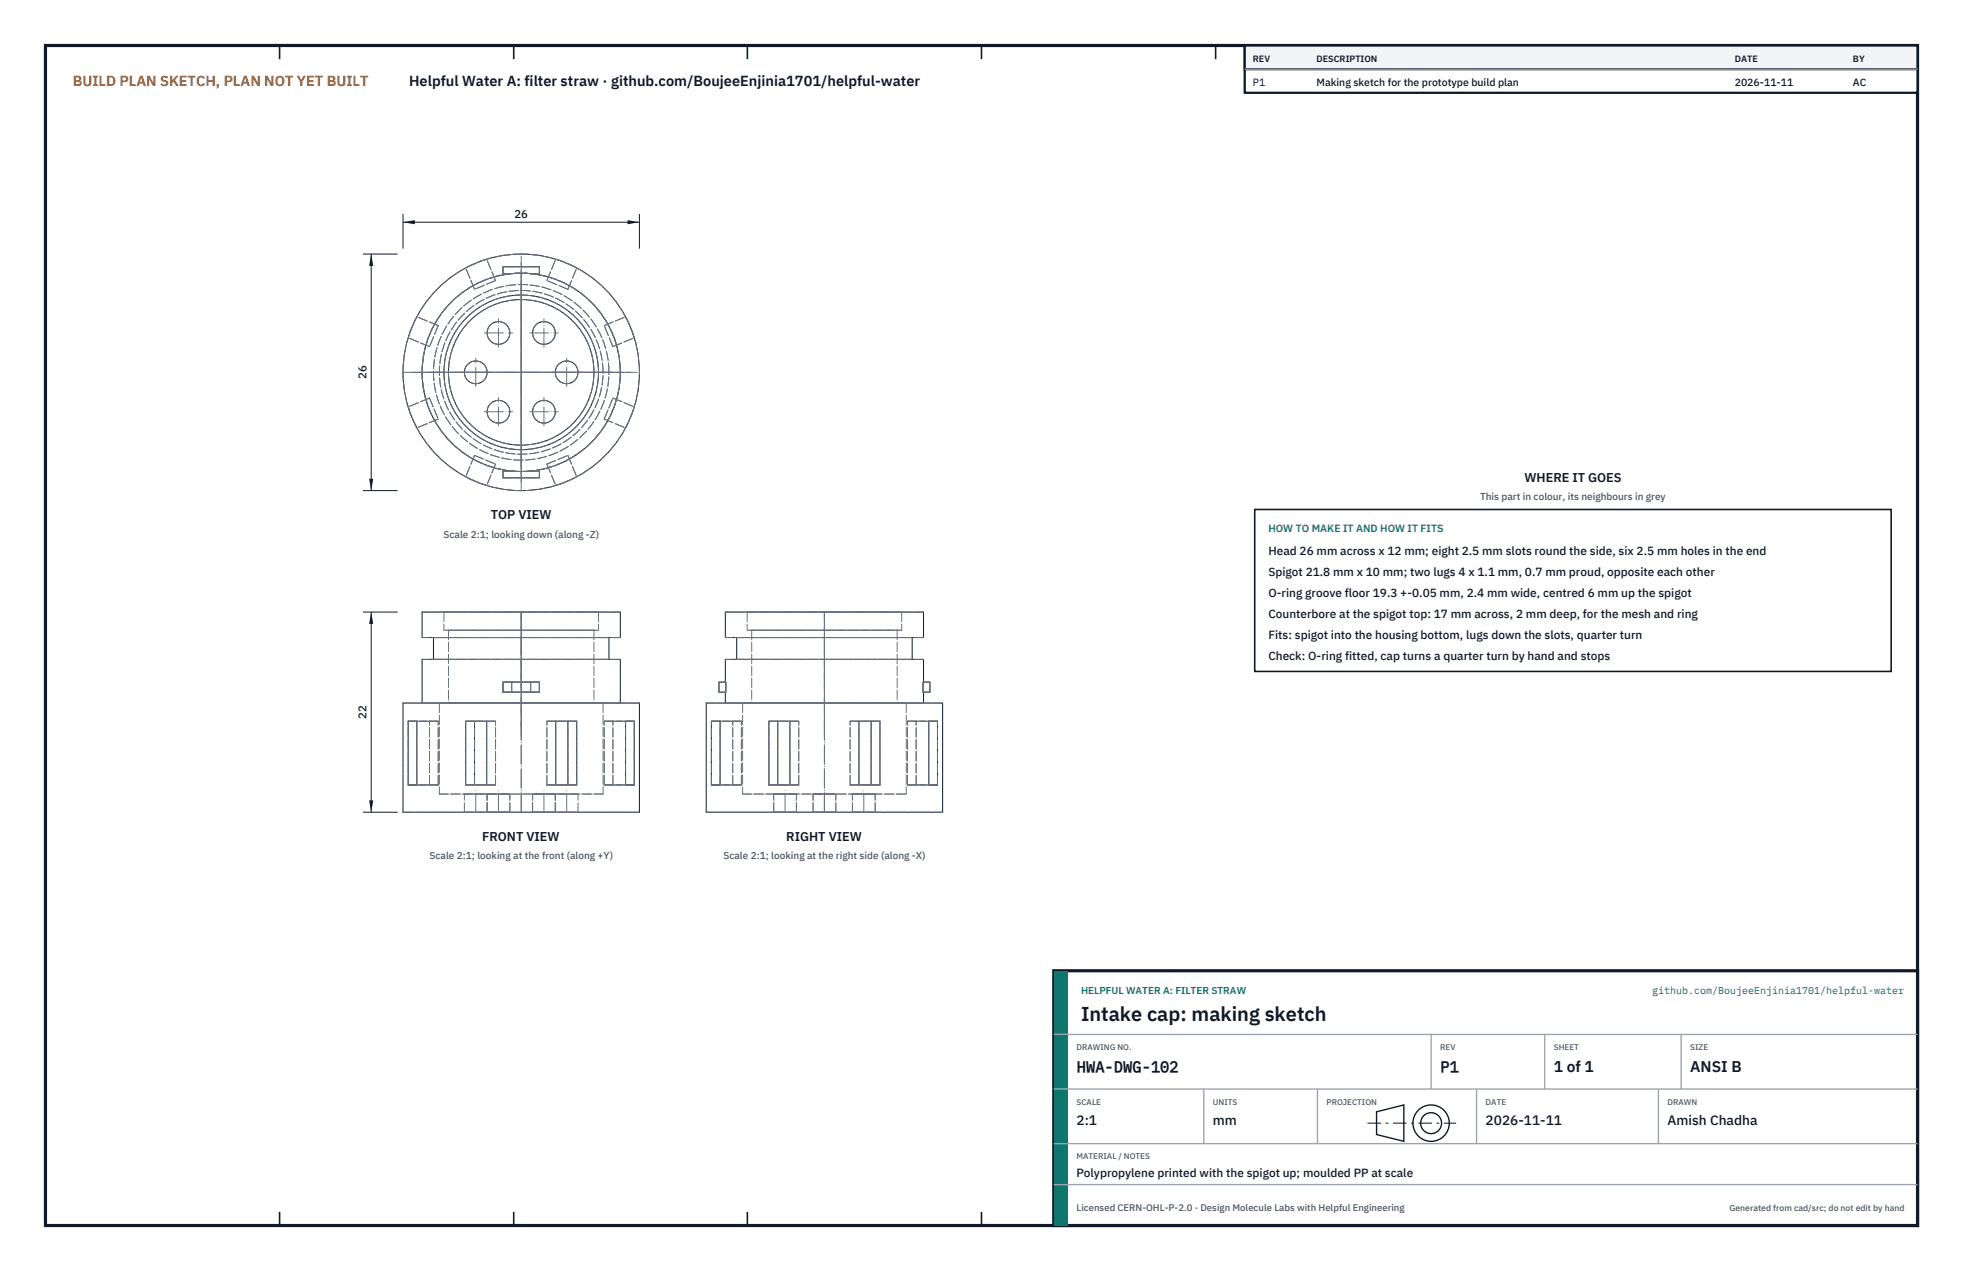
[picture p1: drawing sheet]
<svg xmlns="http://www.w3.org/2000/svg" width="432mm" height="279mm" viewBox="0 0 432 279" stroke-linecap="round" stroke-linejoin="round" font-family="sans-serif">
<path d="M10 10h411.8v259.4h-411.8z" fill="none" stroke="#111827" stroke-width=".7" stroke-linecap="butt"/>
<g fill="none" stroke="#111827" stroke-width=".35">
<path d="M61.5 10v3M113 10v3M164.4 10v3M215.9 10v3M267.4 10v3M318.9 10v3M370.3 10v3M61.5 266.4v3M113 266.4v3M164.4 266.4v3M215.9 266.4v3M267.4 266.4v3"/>
<path d="M318.9 266.4v3M370.3 266.4v3"/>
</g>
<g fill="none" stroke="#111727" stroke-width=".22">
<path d="M112.6 60.2h-1.9v-1.5h8v1.5h-2M112.6 103.5h-1.9v1.6h8v-1.6h-2M92.9 134.6h43.6v5.6h-43.6zM159.6 134.6h43.6v5.6h-43.6zM88.7 154.5h52v24h-52zM89.8 158.6h1.9M89.8 158.6v13.9M91.7 158.6v13.9M92.9 154.5v-9.5h43.6v9.5M95.4 140.2v4.8M102.4 158.6h4.7v13.9h-4.7zM104.4 158.6v13.9"/>
<path d="M110.7 149.9h8v2.3h-8zM122.2 158.6h4.7v13.9h-4.7zM124.9 158.6v13.9M134 140.2v4.8M137.6 158.6h1.9M137.6 158.6v13.9M139.5 158.6v13.9M155.4 154.5h52v24h-52zM156.5 158.6h1.9M156.5 158.6v13.9M158.2 149.9h1.4v2.3h-1.4zM158.4 158.6v13.9"/>
<path d="M159.6 149.9v-4.9h43.6v4.9M159.6 152.2v2.3M162.1 140.2v4.8M169.1 158.6h4.7v13.9h-4.7zM171.1 158.6v13.9M188.9 158.6h4.7v13.9h-4.7zM191.6 158.6v13.9M200.7 140.2v4.8M203 149.9h1.6v2.3h-1.6zM203.2 152.2v2.3M204.3 158.6h1.9M204.3 158.6v13.9"/>
<path d="M206.2 158.6v13.9M89.8 172.5h1.9M137.6 172.5h1.9M156.5 172.5h1.9M204.3 172.5h1.9"/>
<circle cx="109.7" cy="73.2" r="2.5"/>
<circle cx="119.7" cy="73.2" r="2.5"/>
<circle cx="104.7" cy="81.9" r="2.5"/>
<circle cx="109.7" cy="90.5" r="2.5"/>
<circle cx="114.6" cy="81.9" r="26"/>
<circle cx="114.6" cy="81.8" r="21.8"/>
<circle cx="114.6" cy="81.8" r="17"/>
<circle cx="114.6" cy="81.8" r="16"/>
<circle cx="119.7" cy="90.5" r="2.5"/>
<circle cx="124.7" cy="81.9" r="2.5"/>
</g>
<g fill="none" stroke="#6a7180" stroke-width=".22" stroke-dasharray="2.1 .5">
<path d="M107.1 57l-2.1 .7-2.6 1.2M118.7 58.7h-8M126.9 58.9l-2-.9-2.7-1M91.7 69.6l-1.2 2.6-.7 2.1M94.5 76.2l-4.7-1.9M96.4 71.6l-4.7-2M96.4 71.6l-1.9 4.6M104.4 63.6l-2-4.7M109 61.7l-1.9-4.7M109 61.7l-4.6 1.9M110.7 60.2v-1.5M112.6 60.2h-1.9"/>
<path d="M116.7 60.2h-4.1M118.7 60.2h-2M118.7 60.2v-1.5M120.3 61.7l1.9-4.7M124.9 63.6l2-4.7M124.9 63.6l-4.6-1.9M132.9 71.6l4.7-2M134.8 76.2l4.7-1.9M134.8 76.2l-1.9-4.6M139.5 74.3l-.7-2.1-1.2-2.6M89.8 89.4l1 2.7 .9 2M94.5 87.5l-4.7 1.9"/>
<path d="M94.5 87.5l1.9 4.6M96.4 92.1l-4.7 2M132.9 92.1l4.7 2M132.9 92.1l1.9-4.6M134.8 87.5l4.7 1.9M137.6 94.1l1.2-2.6 .7-2.1M102.4 104.8l2.6 1.2 2.1 .7M104.4 100.1l-2 4.7M104.4 100.1l4.6 1.9M109 102l-1.9 4.7M110.7 103.5h1.9M110.7 105.1h8"/>
<path d="M110.7 103.5v1.6M112.6 103.5h4.1M116.7 103.5h2M118.7 103.5v1.6M120.3 102l1.9 4.7M120.3 102l4.6-1.9M122.2 106.7l2.7-1 2-.9M124.9 100.1l2 4.7M97.7 138.6h34M97.7 134.6h34M97.7 134.6v4M98.7 138.6h32"/>
<path d="M98.7 138.6v15.9M130.7 138.6h-32M130.7 138.6v15.9M131.7 138.6h-34M131.7 134.6h-34M131.7 134.6v4M136.5 134.6h-43.6M164.4 138.6h16.9M164.4 134.6h16.9M164.4 134.6v4M165.4 138.6h15.9M165.4 138.6v15.9"/>
<path d="M181.3 138.6h16.1M181.3 138.6h17.1M181.3 134.6h17.1M197.4 138.6h-32M197.4 138.6v15.9M198.4 138.6h-34M198.4 134.6h-34M198.4 134.6v4M203.2 134.6h-43.6M91.7 158.6h-1.9M92.9 154.5h43.6M94.5 158.6h-4.7"/>
<path d="M94.5 158.6h-2.8M94.5 158.6h1.9M95.4 145h38.6M95.4 140.2h38.6M96.4 158.6h-4.7M96.4 158.6h-1.9M96.7 154.5h36M96.7 154.5v20.1M98.7 154.5h32M104.4 158.6h-2M104.4 158.6h4.6M107.1 158.6h-4.7"/>
<path d="M109 158.6h-1.9M109 158.6h-4.6M110.7 152.2v-2.3M110.7 152.2h1.9M110.7 149.9h1.9M112.6 152.2v-2.3M112.6 152.2h4.1M112.6 149.9h4.1M112.6 152.2h-1.9M112.6 149.9h-1.9M116.7 152.2h-4.1M116.7 149.9h-4.1"/>
<path d="M116.7 152.2v-2.3M116.7 152.2h2M116.7 149.9h2M118.7 152.2h-2M118.7 152.2h-8M118.7 149.9h-2M118.7 149.9h-8M118.7 152.2v-2.3M120.3 158.6h1.9M120.3 158.6h4.6M124.9 158.6h2M124.9 158.6h-4.6"/>
<path d="M126.9 158.6h-4.7M130.7 154.5h-32M132.7 154.5h-36M132.7 154.5v20.1M132.9 158.6h4.7M132.9 158.6h1.9M134 145h-38.6M134 140.2h-38.6M134.8 158.6h4.7M134.8 158.6h-1.9M134.8 158.6h2.8M136.5 154.5h-43.6"/>
<path d="M136.5 145h-43.6M136.5 140.2h-43.6M139.5 158.6h-1.9M140.7 154.5h-52M158.2 152.2v-2.3M158.4 158.6h-1.9M159.6 154.5h21.7M159.6 152.2h.1M159.6 149.9h.1M159.6 152.2v-2.3M159.6 152.2h-1.4M159.6 149.9h-1.4"/>
<path d="M161.2 158.6h-4.7M161.2 158.6h-2.8M161.2 158.6h1.9M162.1 145h19.2M162.1 140.2h19.2M163.1 158.6h-4.7M163.1 158.6h-1.9M163.3 154.5h18M163.3 154.5v20.1M165.4 154.5h15.9M171.1 158.6h-2M171.1 158.6h4.6"/>
<path d="M173.8 158.6h-4.7M175.7 158.6h-1.9M175.7 158.6h-4.6M181.3 154.5h21.9M181.3 154.5h18M181.3 145h19.4M181.3 154.5h16.1M181.3 140.2h19.4M187 158.6h1.9M187 158.6h4.6M191.6 158.6h2M191.6 158.6h-4.6"/>
<path d="M193.6 158.6h-4.7M197.4 154.5h-32M199.3 154.5h-36M199.3 154.5v20.1M199.6 158.6h4.7M199.6 158.6h1.9M200.7 145h-38.6M200.7 140.2h-38.6M201.5 158.6h2.8M201.5 158.6h4.7M201.5 158.6h-1.9M203 152.2h.2"/>
<path d="M203 152.2v-2.3M203 149.9h.2M203 152.2h1.6M203 149.9h1.6M203.2 154.5h-43.6M203.2 145h-43.6M203.2 152.2h-.2M203.2 149.9h-.2M203.2 140.2h-43.6M204.6 152.2v-2.3M206.2 158.6h-1.9M207.4 154.5h-52"/>
<path d="M89.8 172.5v-13.9M91.7 172.5h-1.9M91.7 172.5v-13.9M94.5 172.5h-4.7M94.5 172.5v-13.9M94.5 172.5h-2.8M94.5 172.5h1.9M96.4 172.5h-4.7M96.4 172.5h-1.9M96.4 172.5v-13.9M96.7 174.6h36M102.2 178.5h5"/>
<path d="M102.2 174.6h5M102.2 178.5v-3.9M102.4 172.5v-13.9M104.4 172.5h-2M104.4 172.5v-13.9M104.4 172.5h4.6M107.1 172.5h-4.7M107.1 172.5v-13.9M107.2 178.5h5M107.2 178.5h-5M107.2 174.6h5M107.2 174.6h-5"/>
<path d="M107.2 178.5v-3.9M109 172.5h-1.9M109 172.5h-4.6M109 172.5v-13.9M112.2 178.5h-5M112.2 174.6h-5M112.2 178.5v-3.9M117.2 178.5h5M117.2 174.6h5M117.2 178.5v-3.9M120.3 172.5h1.9M120.3 172.5v-13.9"/>
<path d="M120.3 172.5h4.6M122.2 178.5h-5M122.2 178.5h5M122.2 174.6h-5M122.2 178.5v-3.9M122.2 174.6h5M122.2 172.5v-13.9M124.9 172.5h2M124.9 172.5h-4.6M124.9 172.5v-13.9M126.9 172.5h-4.7M126.9 172.5v-13.9"/>
<path d="M127.2 178.5h-5M127.2 174.6h-5M127.2 178.5v-3.9M132.7 174.6h-36M132.9 172.5h4.7M132.9 172.5v-13.9M132.9 172.5h1.9M134.8 172.5h4.7M134.8 172.5h-1.9M134.8 172.5v-13.9M134.8 172.5h2.8M137.6 172.5v-13.9"/>
<path d="M139.5 172.5h-1.9M139.5 172.5v-13.9M140.7 178.5h-52M156.5 172.5v-13.9M158.4 172.5h-1.9M158.4 172.5v-13.9M161.2 172.5h-4.7M161.2 172.5v-13.9M161.2 172.5h-2.8M161.2 172.5h1.9M163.1 172.5h-4.7M163.1 172.5h-1.9"/>
<path d="M163.1 172.5v-13.9M163.3 174.6h18M169.1 172.5v-13.9M170.2 178.5h2.5M170.2 174.6h2.5M170.2 178.5v-3.9M171.1 172.5h-2M171.1 172.5v-13.9M171.1 172.5h4.6M172.7 178.5h2.5M172.7 174.6h2.5M173.8 172.5h-4.7"/>
<path d="M173.8 172.5v-13.9M175.2 178.5h-5M175.2 174.6h-5M175.2 178.5v-3.9M175.7 172.5h-1.9M175.7 172.5h-4.6M175.7 172.5v-13.9M178.9 178.5h2.4M178.9 174.6h2.4M178.9 178.5v-3.9M181.3 178.5h2.6M181.3 174.6h2.6"/>
<path d="M181.3 174.6h18M183.9 178.5h-5M183.9 174.6h-5M183.9 178.5v-3.9M187 172.5h1.9M187 172.5h4.6M187 172.5v-13.9M187.5 178.5h2.5M187.5 174.6h2.5M187.5 178.5v-3.9M188.9 172.5v-13.9M190 178.5h2.5"/>
<path d="M190 174.6h2.5M191.6 172.5h2M191.6 172.5h-4.6M191.6 172.5v-13.9M192.5 178.5h-5M192.5 174.6h-5M192.5 178.5v-3.9M193.6 172.5h-4.7M193.6 172.5v-13.9M199.3 174.6h-36M199.6 172.5h4.7M199.6 172.5h1.9"/>
<path d="M199.6 172.5v-13.9M201.5 172.5h2.8M201.5 172.5v-13.9M201.5 172.5h4.7M201.5 172.5h-1.9M204.3 172.5v-13.9M206.2 172.5h-1.9M206.2 172.5v-13.9M207.4 178.5h-52"/>
<circle cx="109.7" cy="73.2" r="2.5"/>
<circle cx="119.7" cy="73.2" r="2.5"/>
<circle cx="104.7" cy="81.9" r="2.5"/>
<circle cx="109.7" cy="90.5" r="2.5"/>
<circle cx="114.6" cy="81.9" r="26"/>
<circle cx="114.6" cy="81.8" r="18"/>
<circle cx="114.6" cy="81.8" r="21.8"/>
<circle cx="114.6" cy="81.9" r="19.3"/>
<circle cx="114.6" cy="81.8" r="17"/>
<circle cx="114.6" cy="81.8" r="16"/>
<circle cx="119.7" cy="90.5" r="2.5"/>
<circle cx="124.7" cy="81.9" r="2.5"/>
</g>
<g fill="none" stroke="#6a7180" stroke-width=".22" stroke-dasharray="4.2 .5 0 .5">
<path d="M106.5 73.2h6.3M109.7 76.3v-6.2M116.5 73.2h6.3M119.7 76.3v-6.2M88.7 81.9h52M90.5 81.9h48.3M92.2 81.9h45M93.4 81.9h42.5M94.7 81.9h40M101.5 81.9h6.3M104.7 85v-6.3M106.5 90.5h6.3"/>
<path d="M109.7 93.6v-6.2M116.5 90.5h6.3M119.7 93.6v-6.2M121.5 81.9h6.3M124.7 85v-6.3M114.6 107.9v-52M114.6 106v-48.3M114.6 104.4v-45M114.6 103.1v-42.5M114.6 101.9v-40M114.6 134.6v25.7M114.6 134.6v16.4"/>
<path d="M114.6 134.6v9.3M181.3 134.6v25.7M181.3 134.6v16.4M181.3 134.6v9.3M114.6 148v30.5M114.6 147v-12.4M181.3 148v30.5M181.3 147v-12.4M104.7 178.5v-4.9M109.7 178.5v-4.9M114.6 178.5v-33.2M114.6 161.7v-23.9"/>
<path d="M119.7 178.5v-4.9M124.7 178.5v-4.9M172.7 178.5v-4.9M181.3 178.5v-4.9M181.3 178.5v-33.2M181.3 161.7v-23.9M190 178.5v-4.9"/>
</g>
<path d="M88.7 47.1v7.6M88.7 48.9h51.9M140.6 47.1v7.6" fill="none" stroke="#111827" stroke-width=".22"/>
<path d="M88.7 48.9l2.6-.5v.9zM138 48.4v.9l2.6-.4z" fill="#111827"/>
<path d="M79.9 55.9h7.6M81.7 55.9v51.9M79.9 107.8h7.6" fill="none" stroke="#111827" stroke-width=".22"/>
<path d="M81.7 55.9l-.5 2.6h.9zM81.2 105.2h.9l-.4 2.6z" fill="#111827"/>
<path d="M79.9 134.6h7.6M81.7 134.6v43.9M79.9 178.5h7.6" fill="none" stroke="#111827" stroke-width=".22"/>
<path d="M81.7 134.6l-.5 2.6h.9zM81.2 175.9h.9l-.4 2.6z" fill="#111827"/>
<path d="M276 112h140v35.6h-140z" fill="#fff" stroke="#111827" stroke-width=".35"/>
<path d="M273.8 10h148v10.4h-148z" fill="#fff" stroke="#111827" stroke-width=".5"/>
<path d="M273.8 10h148v5.2h-148z" fill="#f3f4f6" stroke="#111827" stroke-width=".5"/>
<path d="M273.8 15.2h148" fill="none" stroke="#9ca3af" stroke-width=".3"/>
<path d="M231.8 213.4h190v56h-190z" fill="#fff" stroke="#111827" stroke-width=".7" stroke-linecap="butt"/>
<path d="M231.8 213.4h3v56h-3z" fill="#0f766e"/>
<path d="M231.8 227.4h190M231.8 239.4h190M264.8 239.4v12M289.8 239.4v12M314.8 227.4v12M324.8 239.4v12M339.8 227.4v12M364.8 239.4v12M369.8 227.4v12M231.8 251.4h190M231.8 260.4h190" fill="none" stroke="#9ca3af" stroke-width=".3"/>
<g fill="none" stroke="#111827" stroke-width=".3">
<path d="M302.8 244.4l6-1.5v8l-6-1.5z"/>
<circle cx="314.8" cy="246.9" r="4"/>
<circle cx="314.8" cy="246.9" r="2.3"/>
</g>
<path d="M300.8 246.9h19.5" fill="none" stroke="#111827" stroke-width=".22" stroke-dasharray="3 1 .6 1" stroke-linecap="butt"/>
<text font-size="4.4" fill="#111827" x="237.8" y="224.4">Intake cap: making sketch</text>
<g font-size="3.4" fill="#111827">
<text x="236.8" y="235.6">HWA-DWG-102</text>
<text x="316.8" y="235.6">P1</text>
<text x="341.8" y="235.6">1 of 1</text>
<text x="371.8" y="235.6">ANSI B</text>
</g>
<text font-size="3.2" fill="#b45309" x="16" y="19">BUILD PLAN SKETCH, PLAN NOT YET BUILT</text>
<text font-size="3.2" fill="#111827" x="90" y="19">Helpful Water A: filter straw · github.com/BoujeeEnjinia1701/helpful-water</text>
<g font-size="3" fill="#111827">
<text x="236.8" y="247.2">2:1</text>
<text x="266.8" y="247.2">mm</text>
<text x="326.8" y="247.2">2026-11-11</text>
<text x="366.8" y="247.2">Amish Chadha</text>
</g>
<g font-size="2.8" fill="#111827">
<text x="335.3" y="106">WHERE IT GOES</text>
<text x="108" y="114.2">TOP VIEW</text>
<text x="106" y="184.9">FRONT VIEW</text>
<text x="173" y="184.9">RIGHT VIEW</text>
</g>
<g font-size="2.6" fill="#111827">
<text x="279" y="122">Head 26 mm across x 12 mm; eight 2.5 mm slots round the side, six 2.5 mm holes in the end</text>
<text x="279" y="126.6">Spigot 21.8 mm x 10 mm; two lugs 4 x 1.1 mm, 0.7 mm proud, opposite each other</text>
<text x="279" y="131.2">O-ring groove floor 19.3 +-0.05 mm, 2.4 mm wide, centred 6 mm up the spigot</text>
<text x="279" y="135.8">Counterbore at the spigot top: 17 mm across, 2 mm deep, for the mesh and ring</text>
<text x="279" y="140.4">Fits: spigot into the housing bottom, lugs down the slots, quarter turn</text>
<text x="279" y="145">Check: O-ring fitted, cap turns a quarter turn by hand and stops</text>
<text x="236.8" y="258.8">Polypropylene printed with the spigot up; moulded PP at scale</text>
</g>
<g font-size="2.5" fill="#111827">
<text x="113.1" y="47.8">26</text>
<text x="80.6" y="83.4" transform="rotate(-90 80.6 83.4)">26</text>
<text x="80.6" y="158" transform="rotate(-90 80.6 158)">22</text>
</g>
<g font-size="2.3" fill="#111827">
<text x="275.6" y="18.8">P1</text>
<text x="289.6" y="18.8">Making sketch for the prototype build plan</text>
<text x="381.6" y="18.8">2026-11-11</text>
<text x="407.6" y="18.8">AC</text>
</g>
<text font-size="2.3" fill="#0f766e" x="279" y="117">HOW TO MAKE IT AND HOW IT FITS</text>
<g font-size="2.2" fill="#4b5563">
<text x="325.6" y="110">This part in colour, its neighbours in grey</text>
<text x="97.6" y="118.2">Scale 2:1; looking down (along -Z)</text>
<text x="94.5" y="188.9">Scale 2:1; looking at the front (along +Y)</text>
<text x="159.1" y="188.9">Scale 2:1; looking at the right side (along -X)</text>
</g>
<g font-size="2.2" fill="#0f766e">
<text x="237.8" y="218.4">HELPFUL WATER A: FILTER STRAW</text>
<text x="363.4" y="218.4">github.com/BoujeeEnjinia1701/helpful-water</text>
</g>
<text font-size="2.1" fill="#4b5563" x="236.8" y="266.2">Licensed CERN-OHL-P-2.0 · Design Molecule Labs with Helpful Engineering</text>
<g font-size="2" fill="#111827">
<text x="275.6" y="13.6">REV</text>
<text x="289.6" y="13.6">DESCRIPTION</text>
<text x="381.6" y="13.6">DATE</text>
<text x="407.6" y="13.6">BY</text>
</g>
<text font-size="1.9" fill="#4b5563" x="380.4" y="266.2">Generated from cad/src; do not edit by hand</text>
<g font-size="1.8" fill="#4b5563">
<text x="236.8" y="230.8">DRAWING NO.</text>
<text x="316.8" y="230.8">REV</text>
<text x="341.8" y="230.8">SHEET</text>
<text x="371.8" y="230.8">SIZE</text>
<text x="236.8" y="242.8">SCALE</text>
<text x="266.8" y="242.8">UNITS</text>
<text x="291.8" y="242.8">PROJECTION</text>
<text x="326.8" y="242.8">DATE</text>
<text x="366.8" y="242.8">DRAWN</text>
<text x="236.8" y="254.8">MATERIAL / NOTES</text>
</g>
</svg>
